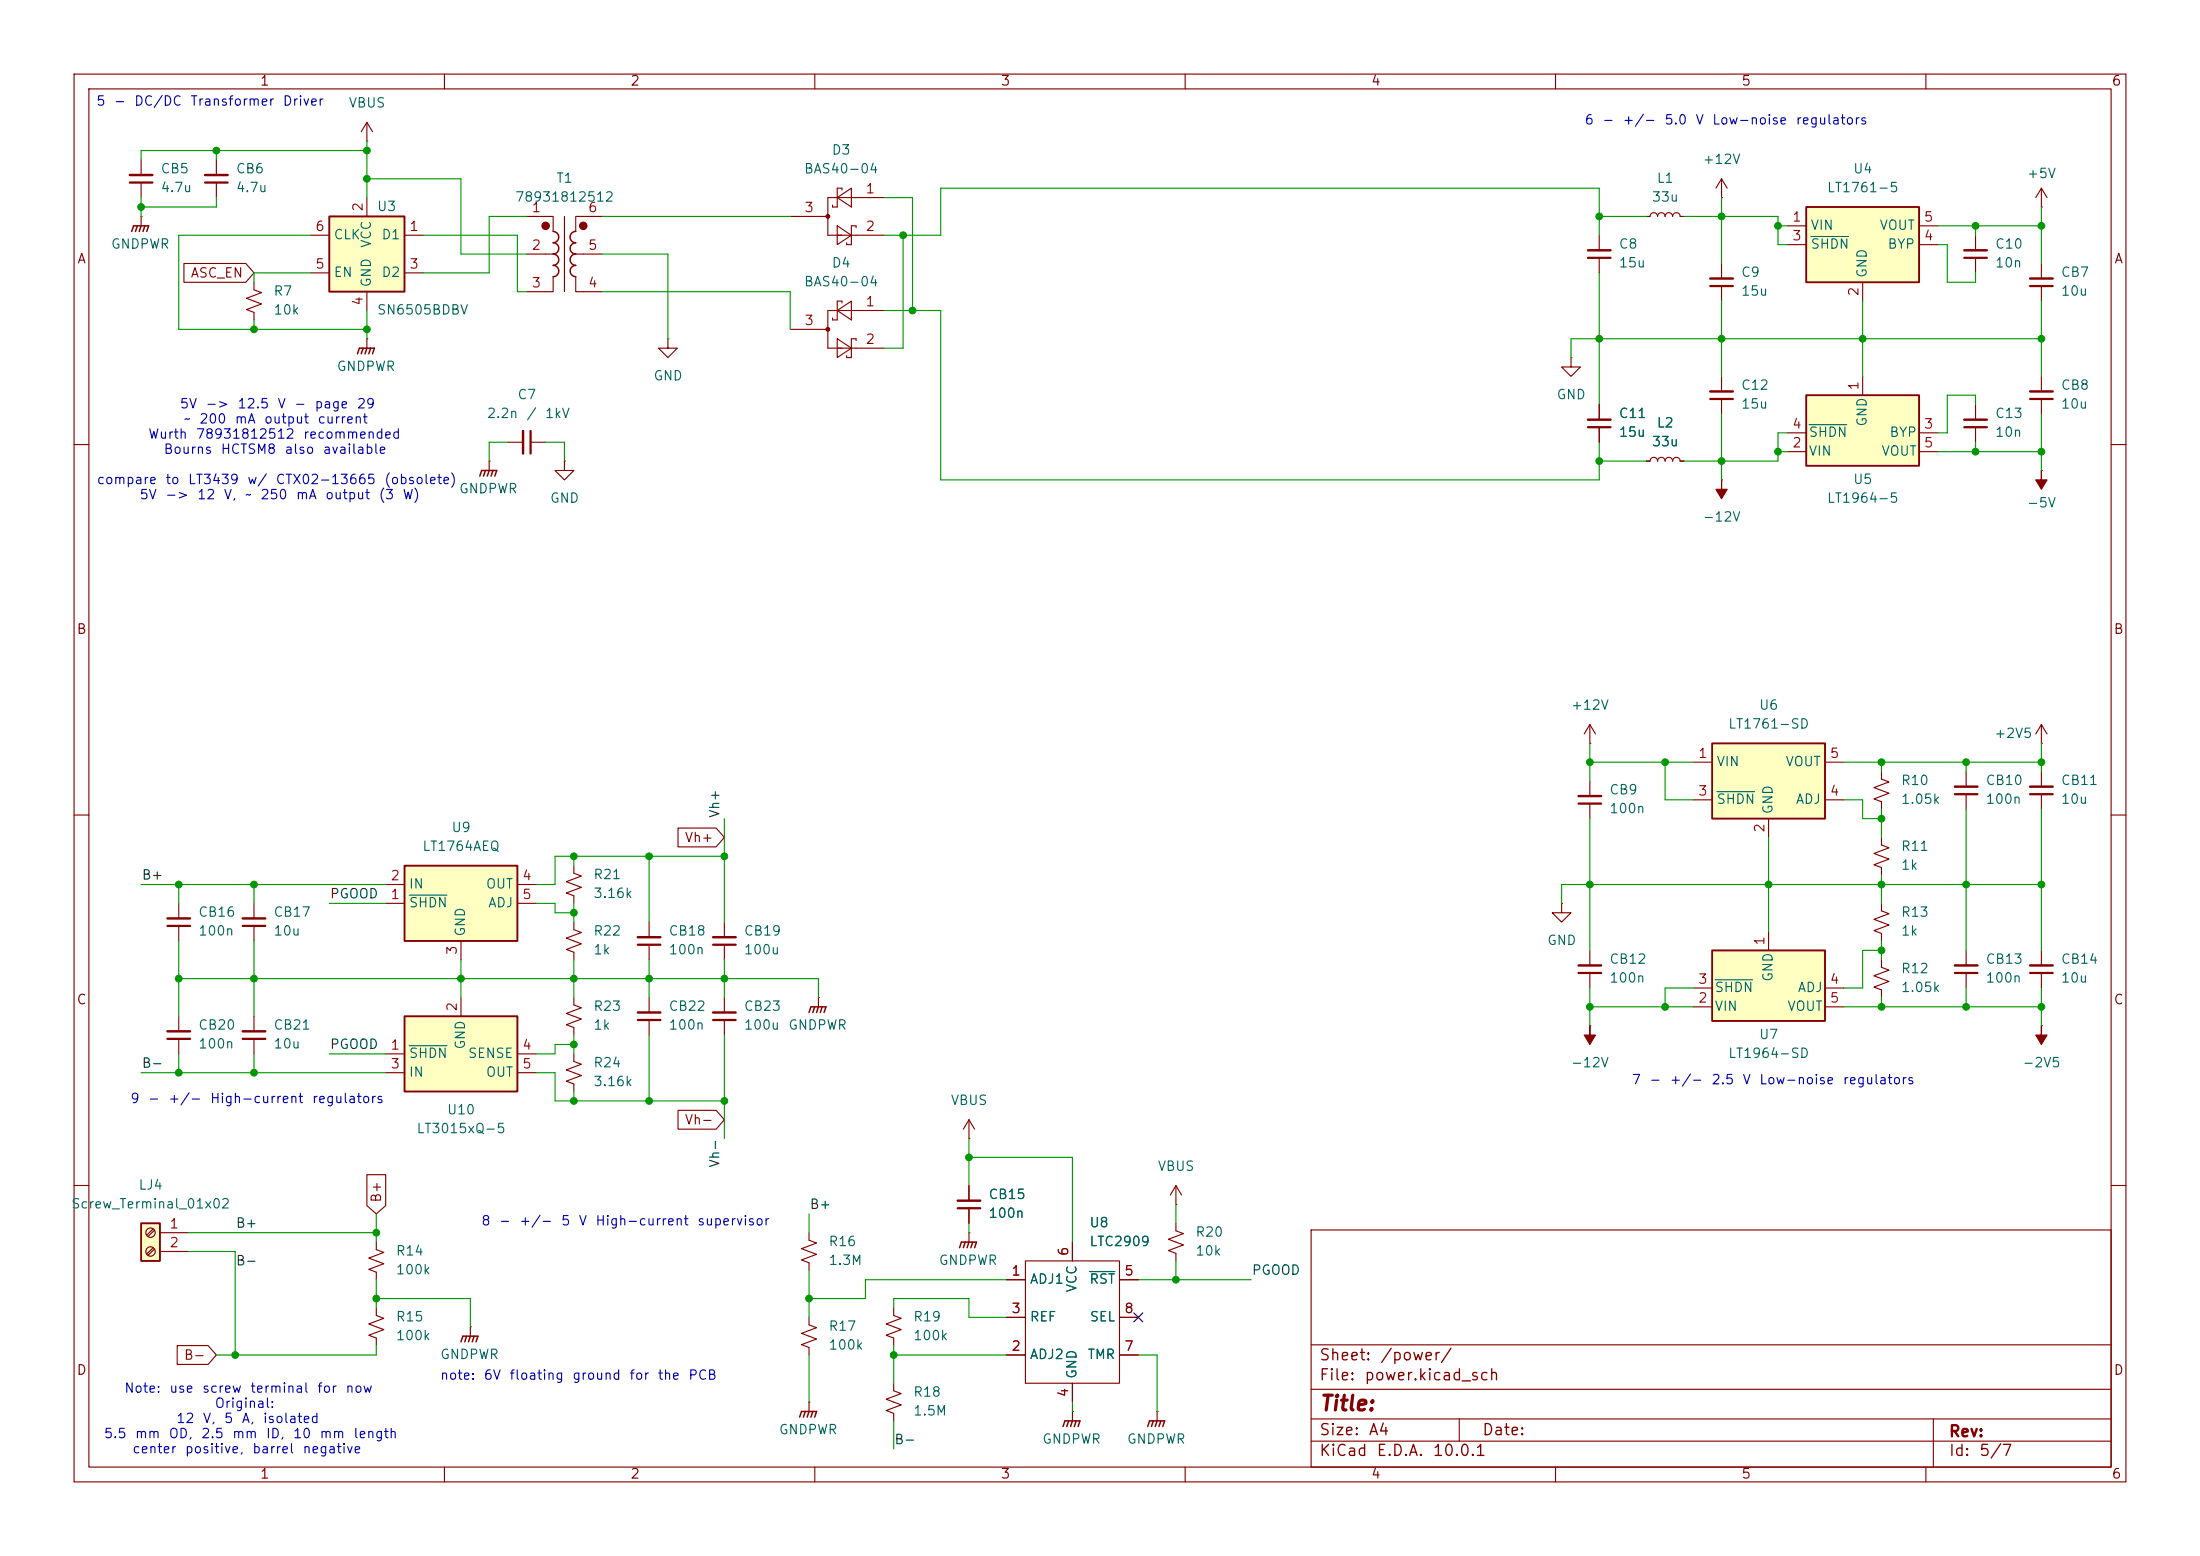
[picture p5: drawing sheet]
<svg xmlns="http://www.w3.org/2000/svg" width="297mm" height="210mm" viewBox="0 0 297 210" stroke-linecap="round" stroke-linejoin="round" font-family="sans-serif">
<g fill="none" stroke="#840000" stroke-width=".15">
<path d="M10 10h277v190h-277zM12 12h273v186h-273zM60 10v2M110 10v2M160 10v2M210 10v2M260 10v2M90.2 45.7v1.3h1.2l-1.2 1.3-1.3-1.3h1.3M90.2 45.7h.1M10 60h2M275.6 63.5h.1M285 60h2"/>
<path d="M10 110h2M285 110h2M10 160h2M130.8 160v2.1M130.8 163.1v2M177 166h108v32h-108zM285 160h2M60 198v2M110 198v2M160 198v2M177 194.5h108M177 191.5h108"/>
<path d="M177 187.5h108M177 181.5h108M197 191.5v3M210 198v2M260 198v2M261 191.5v6.5"/>
</g>
<path d="M275.6 63.5v1.3h.8l-.8 1.2-.8-1.2h.8z" fill="#840000" stroke="#840000" stroke-width=".15"/>
<path d="M129.3 163.1h3" fill="none" stroke="#840000" stroke-width=".3"/>
<path d="M129.3 162.1h3" fill="none" stroke="#840000" stroke-width=".33"/>
<path d="M231.1 128.3h15.3v9.5h-15.3z" fill="#ffffc2"/>
<path d="M231.1 128.3h15.3v9.5h-15.3z" fill="none" stroke="#840000" stroke-width=".25"/>
<path d="M228.6 135.9h2.5M228.6 133.4h2.5M238.8 125.7v2.6M246.4 135.9h2.5M246.4 133.4h2.5M77.5 142.2v1.1l1 .3-2 .8 2 .8-2 .7 1 .4v1" fill="none" stroke="#840000" stroke-width=".15"/>
<path d="M231.5 132.2h5.1" fill="none" stroke="#006464" stroke-width=".15"/>
<path d="M231.1 100.3h15.3v10.2h-15.3z" fill="#ffffc2"/>
<path d="M231.1 100.3h15.3v10.2h-15.3z" fill="none" stroke="#840000" stroke-width=".25"/>
<g fill="none" stroke="#840000" stroke-width=".15">
<path d="M71.1 29.2h3.6v2M71.1 34.3h3.8M74.7 37.3v2.1h-3.6M76.2 29.2v10.2M77.5 34.3h3.8M77.7 37.3v2.1h3.6M81.3 29.2h-3.6v2M215.9 31.8v2M215.9 34.8v2M222.2 29.2h.6a.51 .51 0 0 1 .5-.5 .51 .51 0 0 1 .5 .5 .51 .51 0 0 1 .5-.5 .51 .51 0 0 1 .5 .5 .51 .51 0 0 1 .5-.5 .51 .51 0 0 1 .5 .5 .51 .51 0 0 1 .5-.5 .51 .51 0 0 1 .5 .5h.5M232.4 26.7h.1M232.4 24.1l-.8 1.3"/>
<path d="M232.4 24.1l.8 1.3M232.4 24.1v2.6M212.1 48.3v1.2h1.3l-1.3 1.3-1.3-1.3h1.3M212.1 48.3h.1M215.9 54.6v2M215.9 57.7v2M222.2 62.2h.6a.51 .51 0 0 1 .5-.5 .51 .51 0 0 1 .5 .5 .51 .51 0 0 1 .5-.5 .51 .51 0 0 1 .5 .5 .51 .51 0 0 1 .5-.5 .51 .51 0 0 1 .5 .5 .51 .51 0 0 1 .5-.5 .51 .51 0 0 1 .5 .5h.5M232.4 64.8h.1M214.6 97.8l-.7 1.3M214.6 97.8l.8 1.3M214.6 97.8v2.5M214.6 100.3h.1"/>
<path d="M214.6 105.4v2M214.6 108.5v2M228.6 102.9h2.5M228.6 108h2.5M238.8 110.5v2.5M246.4 102.9h2.5M246.4 108h2.5M265.4 104.1v2.1M265.4 107.2v2M214.6 138.4h.1M214.6 128.3v2M214.6 131.3v2.1"/>
<path d="M254 129.5v1.1l1 .3-2 .8 2 .8-2 .7 1 .4v1M254 121.9v1l1 .4-2 .8 2 .7-2 .8 1 .4v1M265.4 128.3v2M265.4 131.3v2.1M275.6 138.4h.1M275.6 128.3v2M275.6 131.3v2.1M135.9 172.7h2.5M135.9 177.8h2.5M138.4 170.2h12.7v16.5h-12.7zM144.8 167.6v2.6M151.1 172.7h2.6"/>
<path d="M151.1 177.8h2.6M135.9 182.9h2.5M144.8 190.5h.1M144.8 186.7v2.5M144.8 190.5v1.3M151.1 182.9h2.6M156.2 190.5h.1M156.2 190.5v1.3"/>
</g>
<path d="M231.8 106.8h5.1M147.1 171.6h3.4" fill="none" stroke="#006464" stroke-width=".15"/>
<path d="M214.4 34.8h3M214.4 57.7h3M213.1 108.5h3.1M263.9 107.2h3.1M213.1 131.3h3.1M263.9 131.3h3.1M274.1 131.3h3" fill="none" stroke="#840000" stroke-width=".3"/>
<path d="M214.4 33.8h3M214.4 56.6h3M213.1 107.4h3.1M263.9 106.2h3.1M213.1 130.3h3.1M263.9 130.3h3.1M274.1 130.3h3" fill="none" stroke="#840000" stroke-width=".33"/>
<path d="M74.7 31.2a.76 .76 0 0 1 .7 .8 .76 .76 0 0 1-.7 .8 .77 .77 0 0 1 .7 .7 .77 .77 0 0 1-.7 .8 .76 .76 0 0 1 .7 .8 .76 .76 0 0 1-.7 .7 .77 .77 0 0 1 .7 .8 .77 .77 0 0 1-.7 .7M77.7 31.2a.77 .77 0 0 0-.7 .8 .77 .77 0 0 0 .7 .8 .76 .76 0 0 0-.7 .7 .76 .76 0 0 0 .7 .8 .76 .76 0 0 0-.7 .8 .76 .76 0 0 0 .7 .7 .76 .76 0 0 0-.7 .8 .76 .76 0 0 0 .7 .7M143.5 192.5l.3-.7h2l-.3 .7M144.3 191.8l-.3 .7M144.8 191.8l-.3 .7M145.3 191.8l-.3 .7M154.9 192.5l.3-.7h2l-.2 .7M155.7 191.8l-.3 .7M156.2 191.8l-.2 .7M156.7 191.8l-.2 .7" fill="none" stroke="#840000" stroke-width=".2"/>
<g fill="#840000" stroke="#840000" stroke-width=".15">
<path d="M275.6 138.4v1.3h.8l-.8 1.3-.8-1.3h.8z"/>
<path d="M214.6 138.4v1.3h.8l-.8 1.3-.7-1.3h.7z"/>
<path d="M232.4 64.8v1.2h.8l-.8 1.3-.8-1.3h.8z"/>
<circle cx="73.7" cy="30.5" r=".5"/>
<circle cx="78.7" cy="30.5" r=".5"/>
</g>
<path d="M243.8 27.9h15.3v10.2h-15.3z" fill="#ffffc2"/>
<path d="M243.8 27.9h15.3v10.2h-15.3z" fill="none" stroke="#840000" stroke-width=".25"/>
<g fill="none" stroke="#840000" stroke-width=".15">
<path d="M241.3 30.5h2.5M241.3 33h2.5M251.5 38.1v2.5M259.1 30.5h2.5M259.1 33h2.5M232.4 50.8v2M232.4 53.8v2.1M266.7 54.6v2M266.7 57.7v2M275.6 97.8l-.8 1.3M275.6 97.8l.8 1.3M275.6 97.8v2.5"/>
<path d="M275.6 100.3h.1M275.6 104.1v2.1M275.6 107.2v2M210.8 121.9v1.3h1.3l-1.3 1.3-1.3-1.3h1.3M210.8 121.9h.1"/>
</g>
<path d="M244.5 31.9h5.1" fill="none" stroke="#006464" stroke-width=".15"/>
<path d="M230.9 53.8h3M265.2 57.7h3M274.1 107.2h3" fill="none" stroke="#840000" stroke-width=".3"/>
<path d="M230.9 52.8h3M265.2 56.6h3M274.1 106.2h3" fill="none" stroke="#840000" stroke-width=".33"/>
<path d="M243.8 53.3h15.3v9.6h-15.3z" fill="#ffffc2"/>
<path d="M243.8 53.3h15.3v9.6h-15.3z" fill="none" stroke="#840000" stroke-width=".25"/>
<g fill="none" stroke="#840000" stroke-width=".15">
<path d="M106.7 29.2h5.1M113 26.7l1.9-1.3v2.5zM113 30.5l1.9 1.3-1.9 1.2zM113.7 25.7v-.3h-.7v2.5h-.6v-.2M115.6 30.7v-.2h-.7v2.5h-.6v-.2M119.4 26.7h-7.6v5.1h7.6M232.4 35.6v2M232.4 38.6v2M266.7 31.8v2M266.7 34.8v2M275.6 27.9h.1M275.6 25.4l-.8 1.3"/>
<path d="M275.6 25.4l.8 1.3M275.6 25.4v2.5M275.6 35.6v2M275.6 38.6v2M106.7 44.5h5.1M113 41.9l1.9-1.3v2.6zM113 45.7l1.9 1.3-1.9 1.3zM113.7 40.9v-.3h-.7v2.6h-.6v-.3M115.6 46v-.3h-.7v2.6h-.6v-.3M119.4 41.9h-7.6v5.1h7.6M241.3 58.4h2.5M251.5 50.8v2.5"/>
<path d="M259.1 58.4h2.5M275.6 50.8v2M275.6 53.8v2.1M241.3 61h2.5M259.1 61h2.5M254 104.1v1.1l1 .3-2 .8 2 .8-2 .7 1 .4v1M254 113v1l1 .4-2 .8 2 .8-2 .7 1 .4v1M77.5 134.6v1l1 .4-2 .8 2 .7-2 .8 1 .4v1M130.8 153.7h.1M130.8 151.1v2.6M130.8 151.1l-.8 1.3M130.8 151.1l.8 1.3"/>
<path d="M109.2 177.8v1l1 .4-2 .8 2 .7-2 .8 1 .4v1M109.2 166.4v1l1 .4-2 .7 2 .8-2 .8 1 .3v1.1M120.6 176.5v1l1.1 .4-2.1 .8 2.1 .8-2.1 .7 1 .4v1M130.8 166.4h.1M130.8 166.4v1.2M158.7 162.6h.1M158.7 165.1v1l1.1 .4-2.1 .8 2.1 .7-2.1 .8 1 .4v1M158.7 160l-.7 1.3M158.7 160l.8 1.3M158.7 160v2.6M109.2 189.2h.1M109.2 189.2v1.3"/>
<path d="M120.6 186.7v1l1.1 .4-2.1 .7 2.1 .8-2.1 .8 1 .4v1"/>
</g>
<path d="M244.2 57.3h5.1" fill="none" stroke="#006464" stroke-width=".15"/>
<g fill="#840000" stroke="#840000" stroke-width=".15">
<circle cx="111.8" cy="44.4" r=".25"/>
<circle cx="111.8" cy="29.2" r=".25"/>
</g>
<path d="M230.9 38.6h3M265.2 34.8h3M274.1 38.6h3M274.1 53.8h3" fill="none" stroke="#840000" stroke-width=".3"/>
<path d="M230.9 37.6h3M265.2 33.8h3M274.1 37.6h3M274.1 52.8h3" fill="none" stroke="#840000" stroke-width=".33"/>
<path d="M129.5 168.4l.3-.8h2l-.2 .8M130.3 167.6l-.3 .8M130.8 167.6l-.2 .8M131.3 167.6l-.2 .8M107.9 191.3l.3-.8h2l-.2 .8M108.7 190.5l-.2 .8M109.2 190.5l-.2 .8M109.7 190.5l-.2 .8" fill="none" stroke="#840000" stroke-width=".2"/>
<path d="M54.6 116.8h15.2v10.2h-15.2z" fill="#ffffc2"/>
<path d="M54.6 116.8h15.2v10.2h-15.2z" fill="none" stroke="#840000" stroke-width=".25"/>
<g fill="none" stroke="#840000" stroke-width=".15">
<path d="M68.6 59.7h2M71.6 59.7h2.1M66 62.2h.1M66 62.2v1.3M76.2 62.2v1.3h1.3l-1.3 1.3-1.3-1.3h1.3M76.2 62.2h.1M52.1 119.4h2.5M69.8 119.4h2.6M24.1 121.9v2.1M24.1 125v2M24.1 137.2v2M34.3 121.9v2.1"/>
<path d="M34.3 125v2M34.3 137.2v2M52.1 121.9h2.5M62.2 127v2.5M69.8 121.9h2.6M24.1 140.2v2M34.3 140.2v2"/>
</g>
<path d="M55.2 120.8h5.1" fill="none" stroke="#006464" stroke-width=".15"/>
<path d="M71.6 58.2v3M22.6 125h3.1M32.8 125h3M22.6 140.2h3.1M32.8 140.2h3" fill="none" stroke="#840000" stroke-width=".3"/>
<path d="M70.6 58.2v3M22.6 124h3.1M22.6 139.2h3.1M32.8 124h3M32.8 139.2h3" fill="none" stroke="#840000" stroke-width=".33"/>
<path d="M64.8 64.3l.2-.8h2.1l-.3 .8M65.5 63.5l-.2 .8M66 63.5l-.2 .8M66.5 63.5l-.2 .8" fill="none" stroke="#840000" stroke-width=".2"/>
<path d="M19 165.1h2.6v5.1h-2.6z" fill="#ffffc2"/>
<path d="M19 165.1h2.6v5.1h-2.6z" fill="none" stroke="#840000" stroke-width=".25"/>
<g fill="none" stroke="#840000" stroke-width=".15">
<path d="M19 29.2h.1M19 21.6v2M19 24.6v2.1M19 29.2v1.3M20.7 165.9l-.9 .8M20.7 168.4l-.9 .8M20.9 166l-.9 .9M20.9 168.6l-.9 .8M21.6 166.4h3.8M21.6 168.9h3.8"/>
<circle cx="20.3" cy="168.9" r=".63"/>
<circle cx="20.3" cy="166.4" r=".63"/>
</g>
<path d="M17.8 31.2l.2-.7h2.1l-.3 .7M18.5 30.5l-.2 .7M19 30.5l-.2 .7M19.6 30.5l-.3 .7" fill="none" stroke="#840000" stroke-width=".2"/>
<path d="M17.5 24.6h3.1" fill="none" stroke="#840000" stroke-width=".3"/>
<path d="M17.5 23.6h3.1" fill="none" stroke="#840000" stroke-width=".33"/>
<path d="M44.4 29.2h10.2v10.2h-10.2z" fill="#ffffc2"/>
<path d="M44.4 29.2h10.2v10.2h-10.2z" fill="none" stroke="#840000" stroke-width=".25"/>
<g fill="none" stroke="#840000" stroke-width=".15">
<path d="M49.5 19.1h.1M49.5 16.5v2.6M49.5 16.5l-.7 1.3M49.5 16.5l.8 1.3M29.2 21.6v2M29.2 24.6v2.1M34.3 38.1v1l1 .4-2 .8 2 .7-2 .8 1 .4v1M41.9 31.8h2.5M41.9 36.8h2.5M49.5 26.7v2.5M49.5 39.4v2.5M54.6 31.8h2.5"/>
<path d="M54.6 36.8h2.5M49.5 45.7h.1M49.5 45.7v1.3M50.8 167.6v1.1l1 .3-2 .8 2 .8-2 .7 1 .4v1M50.8 176.5v1l1 .4-2 .8 2 .8-2 .7 1 .4v1M63.5 179.1h.1M63.5 179.1v1.2"/>
</g>
<path d="M27.7 24.6h3" fill="none" stroke="#840000" stroke-width=".3"/>
<path d="M27.7 23.6h3" fill="none" stroke="#840000" stroke-width=".33"/>
<path d="M48.3 47.8l.2-.8h2l-.2 .8M49 47l-.2 .8M49.5 47l-.2 .8M50 47l-.2 .8M62.2 181.1l.3-.8h2l-.2 .8M63 180.3l-.3 .8M63.5 180.3l-.3 .8M64 180.3l-.2 .8" fill="none" stroke="#840000" stroke-width=".2"/>
<path d="M54.6 137.2h15.2v10.1h-15.2z" fill="#ffffc2"/>
<path d="M54.6 137.2h15.2v10.1h-15.2z" fill="none" stroke="#840000" stroke-width=".25"/>
<g fill="none" stroke="#840000" stroke-width=".15">
<path d="M24.8 35.6h8.4l1.1 1.2-1.1 1.3h-8.4zM215.9 54.6v2M215.9 57.7v2M222.2 62.2h.6M226.8 62.2h.5M77.5 116.8v1.1l1 .3-2 .8 2 .8-2 .7 1 .4v1M91.5 111.8h5.2l1.1 1.2-1.1 1.3h-5.2zM62.2 134.6v2.6M77.5 124.5v1l1 .4-2 .7 2 .8-2 .7 1 .4v1M87.6 124.5v2M87.6 127.5v2M87.6 134.6v2.1"/>
<path d="M87.6 137.7v2M97.8 124.5v2M97.8 127.5v2M97.8 134.6v2.1M97.8 137.7v2M110.5 134.6h.1M110.5 134.6v1.3M49.5 158.5h2.6v4.2l-1.3 1.1-1.3-1.1zM52.1 142.2h2.5M52.1 144.8h2.5M69.8 142.2h2.6M69.8 144.8h2.6"/>
<path d="M91.5 149.9h5.2l1.1 1.2-1.1 1.3h-5.2zM130.8 160v2.1M130.8 163.1v2M135.9 172.7h2.5M135.9 177.8h2.5M144.8 167.6v2.6M151.1 172.7h2.6M151.1 177.8h2.6M23.9 181.6h4.2l1.1 1.3-1.1 1.3h-4.2zM135.9 182.9h2.5M144.8 186.7v2.5M151.1 182.9h2.6"/>
</g>
<path d="M55.2 141.1h5.1M147.1 171.6h3.4" fill="none" stroke="#006464" stroke-width=".15"/>
<path d="M86.1 137.7h3.1M86.1 127.5h3.1M96.3 137.7h3M96.3 127.5h3" fill="none" stroke="#840000" stroke-width=".3"/>
<path d="M86.1 136.7h3.1M86.1 126.5h3.1M96.3 136.7h3M96.3 126.5h3" fill="none" stroke="#840000" stroke-width=".33"/>
<path d="M109.2 136.7l.3-.8h2l-.2 .8M110 135.9l-.3 .8M110.5 135.9l-.3 .8M111 135.9l-.3 .8" fill="none" stroke="#840000" stroke-width=".2"/>
<g fill="none" stroke="#009600" stroke-width=".15">
<path d="M49.5 19.1v7.6M19 26.7v2.5M29.2 26.7v1.2h-10.2M29.2 20.3v1.3M41.9 31.8h-17.8v12.7h25.4M41.9 36.8h-7.6v1.3M49.5 24.1h12.7v10.2h8.9M49.5 20.3h-30.5v1.3M57.1 31.8h12.7v7.6h1.3M71.1 29.2h-5.1v7.6h-8.9M81.3 29.2h25.4M81.3 34.3h8.9v11.4"/>
<path d="M81.3 39.4h25.4v5.1M119.4 31.8h7.6v-6.4h88.9v6.4M119.4 26.7h3.8v15.2M121.9 31.8v15.2h-2.5M215.9 36.8v17.8M215.9 29.2h6.3M227.3 29.2h12.7v3.8h1.3M232.4 26.7v8.9M240 30.5h1.3M261.6 30.5h14M261.6 33h1.3v5.1h3.8v-1.3M266.7 30.5v1.3"/>
<path d="M275.6 27.9v7.7M34.3 43.2v1.3M49.5 41.9v3.8M68.6 59.7h-2.6v2.5M73.7 59.7h2.5v2.5M119.4 41.9h7.6v22.9h88.9v-5.1M232.4 40.6v10.2M232.4 55.9v8.9M241.3 58.4h-1.3v3.8h-12.7M251.5 40.6v10.2M266.7 54.6v-1.3h-3.8v5.1h-1.3M266.7 59.7v1.3"/>
<path d="M275.6 45.7h-63.5v2.6M275.6 40.6v10.2M275.6 55.9v7.6M215.9 62.2h6.3M240 61h1.3M261.6 61h14M19 119.4h33.1M24.1 119.4v2.5M34.3 119.4v2.5M77.5 115.6v1.2M87.6 115.6v8.9M97.8 115.6h-22.9v3.8h-2.5"/>
<path d="M97.8 110.5v14M214.6 102.9h14M214.6 100.3v5.1M214.6 110.5v17.8M224.8 102.9v5.1h3.8M238.8 113v12.7M248.9 102.9h26.7M248.9 108h2.6v2.5h2.5M254 102.9v1.2M254 109.2v3.8M254 118.1v3.8M265.4 102.9v1.2"/>
<path d="M265.4 109.2v19.1M275.6 119.4h-64.8v2.5M275.6 100.3v3.8M275.6 109.2v19.1M24.1 127v10.2M24.1 132.1h86.4v2.5M34.3 127v10.2M44.4 121.9h7.7M62.2 129.5v5.1M72.4 121.9h2.5v1.3h2.6M77.5 121.9v2.6M77.5 129.5v5.1"/>
<path d="M77.5 139.7v2.5M87.6 129.5v5.1M87.6 139.7v8.9M97.8 129.5v5.1M97.8 139.7v14M214.6 133.4v5M214.6 135.9h14M228.6 133.4h-3.8v2.5M248.9 135.9h26.7M254 128.3h-2.5v5.1h-2.6M254 127v2.5M254 134.6v1.3"/>
<path d="M265.4 133.4v2.5M275.6 133.4v5M19 144.8h33.1M24.1 142.2v2.6M34.3 142.2v2.6M44.4 142.2h7.7M72.4 144.8h2.5v3.8h22.9M77.5 147.3v1.3M77.5 141h-2.6v1.2h-2.5M130.8 156.2h14v11.4M130.8 153.7v6.3M25.4 166.4h25.4"/>
<path d="M25.4 168.9h6.3v14M50.8 175.3h12.7v3.8M50.8 163.8v3.8M50.8 172.7v3.8M109.2 163.8v2.6M109.2 171.5v6.3M120.6 176.5v-1.2h10.2v2.5h5.1M130.8 165.1v1.3M135.9 172.7h-19.1v2.6h-7.6M153.7 172.7h15.2M158.7 162.6v2.5M158.7 170.2v2.5"/>
<path d="M50.8 181.6v1.3h-21.6M109.2 182.9v6.3M120.6 182.9h15.3M120.6 181.6v5.1M120.6 191.8v3.8M144.8 189.2v1.3M153.7 182.9h2.5v7.6"/>
</g>
<path d="M153.1 177.2l1.2 1.2M154.3 177.2l-1.2 1.2" fill="none" stroke="#000084" stroke-width=".15"/>
<g fill="#009600" stroke="#009600" stroke-width=".14">
<circle cx="254" cy="110.5" r=".46"/>
<circle cx="254" cy="128.3" r=".46"/>
<circle cx="254" cy="119.4" r=".46"/>
<circle cx="238.8" cy="119.4" r=".46"/>
<circle cx="240" cy="30.5" r=".46"/>
<circle cx="266.7" cy="30.5" r=".46"/>
<circle cx="266.7" cy="61" r=".46"/>
<circle cx="275.6" cy="30.5" r=".46"/>
<circle cx="275.6" cy="45.7" r=".46"/>
<circle cx="275.6" cy="61" r=".46"/>
<circle cx="232.4" cy="29.2" r=".46"/>
<circle cx="215.9" cy="29.2" r=".46"/>
<circle cx="215.9" cy="62.2" r=".46"/>
<circle cx="232.4" cy="45.7" r=".46"/>
<circle cx="232.4" cy="62.2" r=".46"/>
<circle cx="240" cy="61" r=".46"/>
<circle cx="215.9" cy="45.7" r=".46"/>
<circle cx="224.8" cy="102.9" r=".46"/>
<circle cx="214.6" cy="102.9" r=".46"/>
<circle cx="254" cy="135.9" r=".46"/>
<circle cx="224.8" cy="135.9" r=".46"/>
<circle cx="214.6" cy="135.9" r=".46"/>
<circle cx="214.6" cy="119.4" r=".46"/>
<circle cx="158.7" cy="172.7" r=".46"/>
<circle cx="275.6" cy="119.4" r=".46"/>
<circle cx="265.4" cy="135.9" r=".46"/>
<circle cx="265.4" cy="102.9" r=".46"/>
<circle cx="265.4" cy="119.4" r=".46"/>
<circle cx="254" cy="102.9" r=".46"/>
<circle cx="275.6" cy="135.9" r=".46"/>
<circle cx="275.6" cy="102.9" r=".46"/>
<circle cx="251.5" cy="45.7" r=".46"/>
<circle cx="121.9" cy="31.8" r=".46"/>
<circle cx="49.5" cy="44.5" r=".46"/>
<circle cx="123.2" cy="41.9" r=".46"/>
<circle cx="120.6" cy="182.9" r=".46"/>
<circle cx="109.2" cy="175.3" r=".46"/>
<circle cx="130.8" cy="156.2" r=".46"/>
<circle cx="62.2" cy="132.1" r=".46"/>
<circle cx="24.1" cy="119.4" r=".46"/>
<circle cx="34.3" cy="119.4" r=".46"/>
<circle cx="34.3" cy="132.1" r=".46"/>
<circle cx="24.1" cy="132.1" r=".46"/>
<circle cx="31.7" cy="182.9" r=".46"/>
<circle cx="24.1" cy="144.8" r=".46"/>
<circle cx="34.3" cy="144.8" r=".46"/>
<circle cx="50.8" cy="175.3" r=".46"/>
<circle cx="19" cy="27.9" r=".46"/>
<circle cx="49.5" cy="24.1" r=".46"/>
<circle cx="49.5" cy="20.3" r=".46"/>
<circle cx="29.2" cy="20.3" r=".46"/>
<circle cx="34.3" cy="44.5" r=".46"/>
<circle cx="50.8" cy="166.4" r=".46"/>
<circle cx="77.5" cy="141" r=".46"/>
<circle cx="77.5" cy="148.6" r=".46"/>
<circle cx="87.6" cy="132.1" r=".46"/>
<circle cx="77.5" cy="132.1" r=".46"/>
<circle cx="97.8" cy="115.6" r=".46"/>
<circle cx="87.6" cy="115.6" r=".46"/>
<circle cx="77.5" cy="123.2" r=".46"/>
<circle cx="77.5" cy="115.6" r=".46"/>
<circle cx="97.8" cy="132.1" r=".46"/>
<circle cx="97.8" cy="148.6" r=".46"/>
<circle cx="87.6" cy="148.6" r=".46"/>
</g>
<text font-size="2" fill="#840000" x="178" y="190.9">Title:</text>
<g font-size="1.5" fill="#840000">
<text x="178" y="184">Sheet:</text>
<text x="186.2" y="184">/power/</text>
<text x="178" y="186.7">File:</text>
<text x="184.1" y="186.7">power.kicad_sch</text>
<text x="178" y="196.9">KiCad</text>
<text x="178" y="194.1">Size:</text>
<text x="184.7" y="194.1">A4</text>
<text x="185.7" y="196.9">E.D.A.</text>
<text x="193.3" y="196.9">10.0.1</text>
<text x="200" y="194.1">Date:</text>
<text x="263" y="194.3">Rev:</text>
<text x="263" y="196.9">Id:</text>
<text x="267.1" y="196.9">5/7</text>
</g>
<g font-size="1.3" fill="#840000">
<text x="35" y="11.9">1</text>
<text x="85" y="11.9">2</text>
<text x="135" y="11.9">3</text>
<text x="185" y="11.9">4</text>
<text x="235" y="11.9">5</text>
<text x="285" y="11.9">6</text>
<text x="10.3" y="35.9">A</text>
<text x="285.3" y="35.9">A</text>
<text x="25.6" y="37.8">ASC_EN</text>
<text x="10.3" y="85.9">B</text>
<text x="285.3" y="85.9">B</text>
<text x="92.3" y="114">Vh+</text>
<text x="10.3" y="135.9">C</text>
<text x="285.3" y="135.9">C</text>
<text x="92.3" y="152.1">Vh-</text>
<text x="51.8" y="162.4" transform="rotate(-90 51.8 162.4)">B+</text>
<text x="10.3" y="185.9">D</text>
<text x="24.7" y="183.8">B-</text>
<text x="285.3" y="185.9">D</text>
<text x="35" y="199.9">1</text>
<text x="85" y="199.9">2</text>
<text x="135" y="199.9">3</text>
<text x="185" y="199.9">4</text>
<text x="235" y="199.9">5</text>
<text x="285" y="199.9">6</text>
</g>
<g font-size="1.3" fill="#0000c2">
<text x="12.9" y="14.6">5</text>
<text x="15.3" y="14.6">-</text>
<text x="18" y="14.6">DC/DC</text>
<text x="25.6" y="14.6">Transformer</text>
<text x="38.1" y="14.6">Driver</text>
<text x="213.8" y="17.1">6</text>
<text x="216.2" y="17.1">-</text>
<text x="219" y="17.1">+/-</text>
<text x="224.6" y="17.1">5.0</text>
<text x="228.8" y="17.1">V</text>
<text x="231.1" y="17.1">Low-noise</text>
<text x="242.3" y="17.1">regulators</text>
<text x="19.9" y="59.5">Wurth</text>
<text x="24.2" y="55.4">5V</text>
<text x="24.7" y="57.5">~</text>
<text x="26.3" y="59.5">78931812512</text>
<text x="26.8" y="57.5">200</text>
<text x="27.6" y="55.4">-&gt;</text>
<text x="31.6" y="57.5">mA</text>
<text x="32" y="55.4">12.5</text>
<text x="35.6" y="57.5">output</text>
<text x="37.4" y="55.4">V</text>
<text x="39.6" y="55.4">-</text>
<text x="40.8" y="59.5">recommended</text>
<text x="42.4" y="55.4">page</text>
<text x="42.8" y="57.5">current</text>
<text x="48.1" y="55.4">29</text>
<text x="13" y="65.7">compare</text>
<text x="22" y="61.6">Bourns</text>
<text x="22.2" y="65.7">to</text>
<text x="25.3" y="65.7">LT3439</text>
<text x="29.7" y="61.6">HCTSM8</text>
<text x="33.3" y="65.7">w/</text>
<text x="37.1" y="65.7">CTX02-13665</text>
<text x="38.3" y="61.6">also</text>
<text x="43.5" y="61.6">available</text>
<text x="51.8" y="65.7">(obsolete)</text>
<text x="18.7" y="67.7">5V</text>
<text x="22.2" y="67.7">-&gt;</text>
<text x="26.5" y="67.7">12</text>
<text x="30.1" y="67.7">V,</text>
<text x="33" y="67.7">~</text>
<text x="35.1" y="67.7">250</text>
<text x="39.9" y="67.7">mA</text>
<text x="43.8" y="67.7">output</text>
<text x="51" y="67.7">(3</text>
<text x="54.3" y="67.7">W)</text>
<text x="17.5" y="149.2">9</text>
<text x="19.9" y="149.2">-</text>
<text x="22.6" y="149.2">+/-</text>
<text x="28.3" y="149.2">High-current</text>
<text x="42" y="149.2">regulators</text>
<text x="220.2" y="146.7">7</text>
<text x="222.6" y="146.7">-</text>
<text x="225.3" y="146.7">+/-</text>
<text x="231" y="146.7">2.5</text>
<text x="235.1" y="146.7">V</text>
<text x="237.4" y="146.7">Low-noise</text>
<text x="248.7" y="146.7">regulators</text>
<text x="64.9" y="165.7">8</text>
<text x="67.3" y="165.7">-</text>
<text x="70" y="165.7">+/-</text>
<text x="75.6" y="165.7">5</text>
<text x="78" y="165.7">V</text>
<text x="80.3" y="165.7">High-current</text>
<text x="94" y="165.7">supervisor</text>
<text x="16.7" y="188.3">Note:</text>
<text x="22.8" y="188.3">use</text>
<text x="27.2" y="188.3">screw</text>
<text x="28.9" y="190.3">Original:</text>
<text x="33.7" y="188.3">terminal</text>
<text x="42.7" y="188.3">for</text>
<text x="46.5" y="188.3">now</text>
<text x="59.3" y="186.5">note:</text>
<text x="65.2" y="186.5">6V</text>
<text x="68.7" y="186.5">floating</text>
<text x="77.2" y="186.5">ground</text>
<text x="84.9" y="186.5">for</text>
<text x="88.7" y="186.5">the</text>
<text x="92.8" y="186.5">PCB</text>
<text x="13.9" y="194.4">5.5</text>
<text x="17.8" y="196.5">center</text>
<text x="18.1" y="194.4">mm</text>
<text x="22.7" y="194.4">OD,</text>
<text x="23.7" y="192.4">12</text>
<text x="24.9" y="196.5">positive,</text>
<text x="27.1" y="194.4">2.5</text>
<text x="27.3" y="192.4">V,</text>
<text x="30.1" y="192.4">5</text>
<text x="31.3" y="194.4">mm</text>
<text x="32.5" y="192.4">A,</text>
<text x="34" y="196.5">barrel</text>
<text x="35.4" y="192.4">isolated</text>
<text x="35.8" y="194.4">ID,</text>
<text x="39.5" y="194.4">10</text>
<text x="40.8" y="196.5">negative</text>
<text x="43" y="194.4">mm</text>
<text x="47.6" y="194.4">length</text>
</g>
<g font-size="1.3" fill="#006464">
<text x="47" y="14.8">VBUS</text>
<text x="21.6" y="23.7">CB5</text>
<text x="31.8" y="23.7">CB6</text>
<text x="108.4" y="23.7">BAS40-04</text>
<text x="112.2" y="21.2">D3</text>
<text x="229.8" y="22.5">+12V</text>
<text x="250.1" y="23.7">U4</text>
<text x="21.6" y="26.3">4.7u</text>
<text x="31.8" y="26.3">4.7u</text>
<text x="50.8" y="28.8">U3</text>
<text x="69.4" y="27.5">78931812512</text>
<text x="75" y="25">T1</text>
<text x="222.9" y="27.5">33u</text>
<text x="223.6" y="25">L1</text>
<text x="246.6" y="26.3">LT1761-5</text>
<text x="273.6" y="24.4">+5V</text>
<text x="14.9" y="33.9">GNDPWR</text>
<text x="45" y="32.6">CLK</text>
<text x="50.4" y="33.5" transform="rotate(-90 50.4 33.5)">VCC</text>
<text x="51.4" y="32.6">D1</text>
<text x="218.4" y="33.9">C8</text>
<text x="244.3" y="31.3">VIN</text>
<text x="244.3" y="33.9">SHDN</text>
<text x="253.7" y="31.3">VOUT</text>
<text x="254.7" y="33.9">BYP</text>
<text x="269.2" y="33.9">C10</text>
<text x="36.8" y="40.2">R7</text>
<text x="45" y="37.7">EN</text>
<text x="50.4" y="38.9" transform="rotate(-90 50.4 38.9)">GND</text>
<text x="51.4" y="37.7">D2</text>
<text x="108.4" y="39">BAS40-04</text>
<text x="112.2" y="36.4">D4</text>
<text x="218.4" y="36.4">15u</text>
<text x="235" y="37.7">C9</text>
<text x="235" y="40.2">15u</text>
<text x="252.3" y="37.6" transform="rotate(-90 252.3 37.6)">GND</text>
<text x="269.2" y="36.4">10n</text>
<text x="278.1" y="37.7">CB7</text>
<text x="278.1" y="40.2">10u</text>
<text x="36.8" y="42.8">10k</text>
<text x="50.8" y="42.8">SN6505BDBV</text>
<text x="45.4" y="50.4">GNDPWR</text>
<text x="88.1" y="51.7">GND</text>
<text x="235" y="52.9">C12</text>
<text x="278.1" y="52.9">CB8</text>
<text x="65.6" y="56.7">2.2n</text>
<text x="69.8" y="54.2">C7</text>
<text x="71" y="56.7">/</text>
<text x="73.5" y="56.7">1kV</text>
<text x="210.1" y="54.2">GND</text>
<text x="218.4" y="56.7">C11</text>
<text x="218.4" y="59.3">15u</text>
<text x="223.6" y="58">L2</text>
<text x="235" y="55.5">15u</text>
<text x="244.1" y="59.3">SHDN</text>
<text x="252.3" y="57.7" transform="rotate(-90 252.3 57.7)">GND</text>
<text x="255" y="59.3">BYP</text>
<text x="269.2" y="56.7">C13</text>
<text x="269.2" y="59.3">10n</text>
<text x="278.1" y="55.5">10u</text>
<text x="222.9" y="60.6">33u</text>
<text x="244.1" y="61.8">VIN</text>
<text x="250.1" y="65.6">U5</text>
<text x="253.9" y="61.8">VOUT</text>
<text x="61.9" y="66.9">GNDPWR</text>
<text x="74.2" y="68.2">GND</text>
<text x="229.8" y="70.7">-12V</text>
<text x="246.6" y="68.2">LT1964-5</text>
<text x="273.6" y="68.8">-5V</text>
<text x="212" y="96.1">+12V</text>
<text x="233.2" y="98.7">LT1761-SD</text>
<text x="237.4" y="96.1">U6</text>
<text x="269.1" y="99.9">+2V5</text>
<text x="217.2" y="107.5">CB9</text>
<text x="231.6" y="103.7">VIN</text>
<text x="241" y="103.7">VOUT</text>
<text x="256.5" y="106.3">R10</text>
<text x="268" y="106.3">CB10</text>
<text x="278.1" y="106.3">CB11</text>
<text x="60.9" y="112.6">U9</text>
<text x="217.2" y="110.1">100n</text>
<text x="231.6" y="108.8">SHDN</text>
<text x="239.6" y="110" transform="rotate(-90 239.6 110)">GND</text>
<text x="242.3" y="108.8">ADJ</text>
<text x="256.5" y="108.8">1.05k</text>
<text x="268" y="108.8">100n</text>
<text x="278.1" y="108.8">10u</text>
<text x="56.9" y="115.2">LT1764AEQ</text>
<text x="80" y="119">R21</text>
<text x="256.5" y="115.2">R11</text>
<text x="256.5" y="117.7">1k</text>
<text x="26.7" y="124">CB16</text>
<text x="36.8" y="124">CB17</text>
<text x="55.1" y="122.8">SHDN</text>
<text x="55.1" y="120.2">IN</text>
<text x="65.5" y="120.2">OUT</text>
<text x="65.8" y="122.8">ADJ</text>
<text x="80" y="121.5">3.16k</text>
<text x="256.5" y="124.1">R13</text>
<text x="26.7" y="126.6">100n</text>
<text x="36.8" y="126.6">10u</text>
<text x="63.1" y="126.5" transform="rotate(-90 63.1 126.5)">GND</text>
<text x="80" y="126.6">R22</text>
<text x="80" y="129.1">1k</text>
<text x="90.2" y="129.1">100n</text>
<text x="90.2" y="126.6">CB18</text>
<text x="100.3" y="129.1">100u</text>
<text x="100.3" y="126.6">CB19</text>
<text x="208.8" y="127.9">GND</text>
<text x="217.2" y="130.4">CB12</text>
<text x="256.5" y="131.7">R12</text>
<text x="256.5" y="126.6">1k</text>
<text x="268" y="130.4">CB13</text>
<text x="278.1" y="130.4">CB14</text>
<text x="80" y="136.8">R23</text>
<text x="90.2" y="136.7">CB22</text>
<text x="100.3" y="136.7">CB23</text>
<text x="217.2" y="132.9">100n</text>
<text x="231.4" y="136.8">VIN</text>
<text x="231.4" y="134.2">SHDN</text>
<text x="239.6" y="132.6" transform="rotate(-90 239.6 132.6)">GND</text>
<text x="241.2" y="136.8">VOUT</text>
<text x="242.6" y="134.2">ADJ</text>
<text x="256.5" y="134.2">1.05k</text>
<text x="268" y="132.9">100n</text>
<text x="278.1" y="132.9">10u</text>
<text x="26.7" y="141.8">100n</text>
<text x="26.7" y="139.3">CB20</text>
<text x="36.8" y="139.3">CB21</text>
<text x="36.8" y="141.8">10u</text>
<text x="55.1" y="143.1">SHDN</text>
<text x="63.1" y="143.1">SENSE</text>
<text x="63.1" y="141.7" transform="rotate(-90 63.1 141.7)">GND</text>
<text x="80" y="139.3">1k</text>
<text x="90.2" y="139.3">100n</text>
<text x="100.3" y="139.3">100u</text>
<text x="106.3" y="139.3">GNDPWR</text>
<text x="233.2" y="143.1">LT1964-SD</text>
<text x="237.4" y="140.6">U7</text>
<text x="55.1" y="145.6">IN</text>
<text x="65.5" y="145.6">OUT</text>
<text x="80" y="144.4">R24</text>
<text x="80" y="146.9">3.16k</text>
<text x="128.3" y="149.5">VBUS</text>
<text x="212" y="144.4">-12V</text>
<text x="272.9" y="144.4">-2V5</text>
<text x="56.1" y="153.3">LT3015xQ-5</text>
<text x="60.3" y="150.7">U10</text>
<text x="18.6" y="160.9">LJ4</text>
<text x="156.2" y="158.3">VBUS</text>
<text x="9.5" y="163.4">Screw_Terminal_01x02</text>
<text x="133.4" y="164.7">100n</text>
<text x="133.4" y="162.1">CB15</text>
<text x="147" y="166">U8</text>
<text x="161.3" y="167.2">R20</text>
<text x="53.3" y="169.8">R14</text>
<text x="53.3" y="172.3">100k</text>
<text x="111.8" y="168.5">R16</text>
<text x="111.8" y="171">1.3M</text>
<text x="126.7" y="171">GNDPWR</text>
<text x="138.9" y="173.6">ADJ1</text>
<text x="147" y="173.6">RST</text>
<text x="147" y="168.5">LTC2909</text>
<text x="161.3" y="169.8">10k</text>
<text x="53.3" y="178.7">R15</text>
<text x="111.8" y="179.9">R17</text>
<text x="123.2" y="178.7">R19</text>
<text x="138.9" y="178.7">REF</text>
<text x="145.6" y="174.5" transform="rotate(-90 145.6 174.5)">VCC</text>
<text x="147" y="178.7">SEL</text>
<text x="53.3" y="181.2">100k</text>
<text x="59.3" y="183.7">GNDPWR</text>
<text x="111.8" y="182.5">100k</text>
<text x="123.2" y="181.2">100k</text>
<text x="138.9" y="183.7">ADJ2</text>
<text x="146.7" y="183.7">TMR</text>
<text x="123.2" y="188.8">R18</text>
<text x="123.2" y="191.4">1.5M</text>
<text x="145.6" y="186.2" transform="rotate(-90 145.6 186.2)">GND</text>
<text x="105.1" y="193.9">GNDPWR</text>
<text x="140.6" y="195.2">GNDPWR</text>
<text x="152.1" y="195.2">GNDPWR</text>
</g>
<g font-size="1.3" fill="#a90000">
<text x="49.3" y="28.6" transform="rotate(-90 49.3 28.6)">2</text>
<text x="71.7" y="29">1</text>
<text x="79.3" y="29">6</text>
<text x="108.5" y="29">3</text>
<text x="116.8" y="26.4">1</text>
<text x="42.5" y="31.5">6</text>
<text x="55.2" y="31.5">1</text>
<text x="71.7" y="34">2</text>
<text x="79.3" y="34">5</text>
<text x="116.8" y="31.5">2</text>
<text x="241.9" y="30.2">1</text>
<text x="241.9" y="32.8">3</text>
<text x="259.6" y="32.8">4</text>
<text x="259.6" y="30.2">5</text>
<text x="42.5" y="36.6">5</text>
<text x="49.3" y="41.3" transform="rotate(-90 49.3 41.3)">4</text>
<text x="55.2" y="36.6">3</text>
<text x="71.7" y="39.1">3</text>
<text x="79.3" y="39.1">4</text>
<text x="116.8" y="41.7">1</text>
<text x="251.2" y="40.1" transform="rotate(-90 251.2 40.1)">2</text>
<text x="108.5" y="44.2">3</text>
<text x="116.8" y="46.7">2</text>
<text x="251.2" y="52.8" transform="rotate(-90 251.2 52.8)">1</text>
<text x="241.9" y="58.2">4</text>
<text x="259.6" y="58.2">3</text>
<text x="241.9" y="60.7">2</text>
<text x="259.6" y="60.7">5</text>
<text x="229.2" y="102.6">1</text>
<text x="229.2" y="107.7">3</text>
<text x="246.9" y="107.7">4</text>
<text x="246.9" y="102.6">5</text>
<text x="238.5" y="112.5" transform="rotate(-90 238.5 112.5)">2</text>
<text x="52.6" y="119.1">2</text>
<text x="70.4" y="119.1">4</text>
<text x="52.6" y="121.7">1</text>
<text x="70.4" y="121.7">5</text>
<text x="62" y="129" transform="rotate(-90 62 129)">3</text>
<text x="238.5" y="127.7" transform="rotate(-90 238.5 127.7)">1</text>
<text x="62" y="136.6" transform="rotate(-90 62 136.6)">2</text>
<text x="229.2" y="135.6">2</text>
<text x="229.2" y="133.1">3</text>
<text x="246.9" y="133.1">4</text>
<text x="246.9" y="135.6">5</text>
<text x="52.6" y="142">1</text>
<text x="70.4" y="142">4</text>
<text x="52.6" y="144.5">3</text>
<text x="70.4" y="144.5">5</text>
<text x="22.8" y="166.1">1</text>
<text x="22.8" y="168.7">2</text>
<text x="136.5" y="172.5">1</text>
<text x="144.5" y="169.6" transform="rotate(-90 144.5 169.6)">6</text>
<text x="151.7" y="172.5">5</text>
<text x="136.5" y="177.5">3</text>
<text x="151.7" y="177.5">8</text>
<text x="136.5" y="182.6">2</text>
<text x="151.7" y="182.6">7</text>
<text x="144.5" y="188.7" transform="rotate(-90 144.5 188.7)">4</text>
</g>
<g font-size="1.3" fill="#0f0f0f">
<text x="97.4" y="110.5" transform="rotate(-90 97.4 110.5)">Vh+</text>
<text x="19" y="119">B+</text>
<text x="44.4" y="121.6">PGOOD</text>
<text x="44.4" y="141.9">PGOOD</text>
<text x="19" y="144.4">B-</text>
<text x="97.4" y="157.7" transform="rotate(-90 97.4 157.7)">Vh-</text>
<text x="31.7" y="166">B+</text>
<text x="109.2" y="163.5">B+</text>
<text x="31.7" y="171.1">B-</text>
<text x="168.9" y="172.4">PGOOD</text>
<text x="120.6" y="195.2">B-</text>
</g>
</svg>
